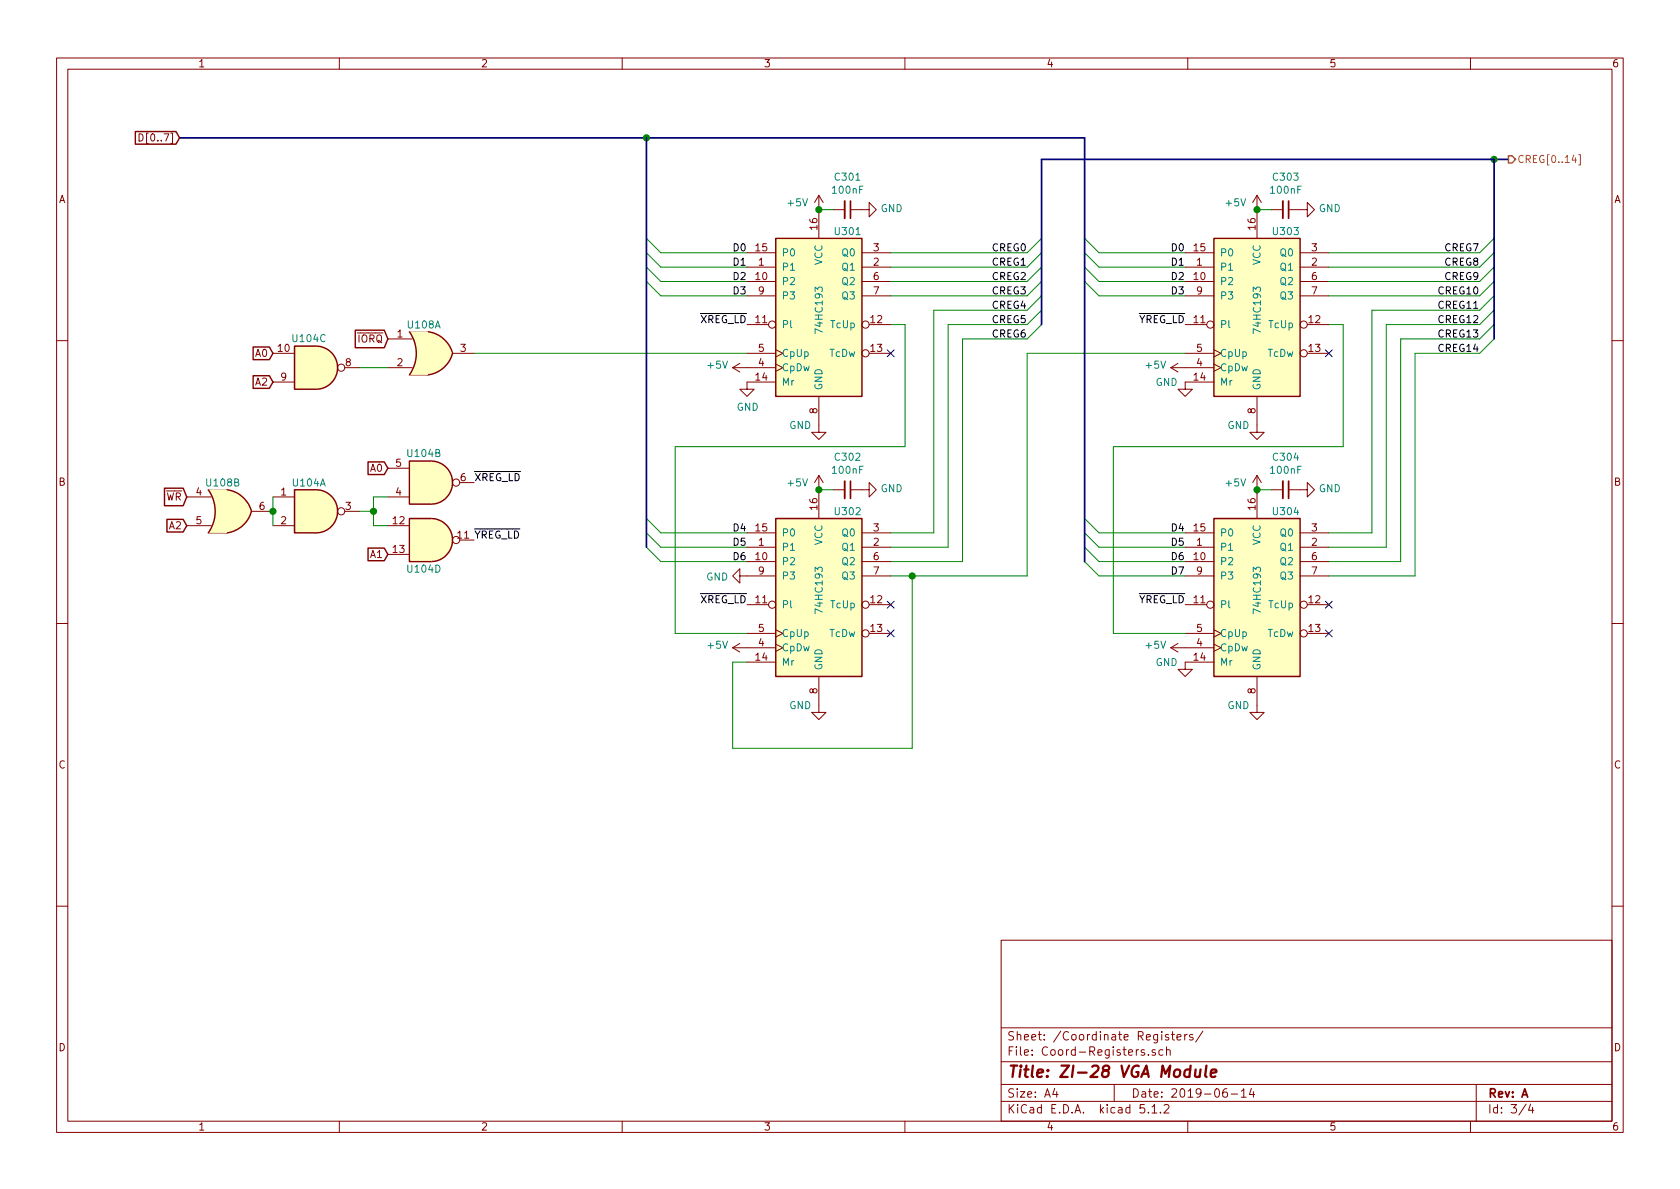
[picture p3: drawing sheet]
<svg xmlns="http://www.w3.org/2000/svg" width="297mm" height="210mm" viewBox="0 0 297 210" stroke-linecap="round" stroke-linejoin="round" font-family="sans-serif">
<g fill="none" stroke="#840000" stroke-width=".18">
<path d="M10 10.3h277v189.9h-277zM12 12.2h273v186.1h-273zM60 10.3v1.9M110 10.3v1.9M160 10.3v1.9M210 10.3v1.9M260 10.3v1.9M24.6 23.7a.64 .64 0 0 1 .7 .6 .64 .64 0 0 1-.7 .6zM144.8 34.5l-.8 1.3M144.8 34.5v7.7M144.8 34.5l.7 1.3M147.3 37.1h2.1"/>
<path d="M150.4 37.1h3.3v-1.3l1.2 1.3-1.2 1.2v-1.2M222.2 34.5l-.7 1.3M222.2 34.5v7.7M222.2 34.5l.8 1.3M224.8 37.1h2M227.8 37.1h3.3v-1.3l1.3 1.3-1.3 1.2v-1.2M68.6 59.9h4.3M132.1 47.2h5.1M132.1 49.8h5.1M132.1 57.4h3.8M132.1 44.7h5.1M132.1 52.3h5.1"/>
<path d="M152.4 47.2h5.1M152.4 49.8h5.1M152.4 44.7h5.1M152.4 52.3h5.1M153.7 57.4h3.8M209.5 47.2h5.1M209.5 49.8h5.1M209.5 57.4h3.9M209.5 44.7h5.1M209.5 52.3h5.1M229.9 47.2h5M229.9 49.8h5"/>
<path d="M229.9 44.7h5M229.9 52.3h5M231.1 57.4h3.8M10 60.2h2M48.3 62.5h3.8M48.3 67.6h3.8M61 65h2.5M68.6 65h4.3M80 62.5h3.8M129.5 65l1.3 .8M129.5 65h7.7M130.8 64.3l-1.3 .7"/>
<path d="M132.1 62.5h5.1M137.2 64.4l1.2 .6-1.2 .7M137.2 61.8l1.2 .7-1.2 .6M137.2 67.6h-5.1v1.2h1.2l-1.2 1.3-1.3-1.3h1.3M144.8 70.1v6.3h1.2l-1.2 1.3-1.3-1.3h1.3M153.7 62.5h3.8M207 65h7.6M207 65l1.3 .8M208.3 64.3l-1.3 .7M209.5 62.5h5.1M214.6 64.4l1.3 .6-1.3 .7M214.6 61.8l1.3 .7-1.3 .6"/>
<path d="M214.6 67.6h-5.1v1.2h1.3l-1.3 1.3-1.2-1.3h1.2M222.2 70.1v6.3h1.3l-1.3 1.3-1.2-1.3h1.2M231.1 62.5h3.8M285 60.2h2M33 93h4.3M33 87.9h4.3M44.4 90.4h3.9M48.3 93h3.8M48.3 87.9h3.8M61 90.4h2.5M68.6 93h3.8M68.6 98h3.8"/>
<path d="M68.6 87.9h3.8M68.6 82.8h3.8M81.3 85.3h2.5M132.1 96.8h5.1M132.1 99.3h5.1M132.1 94.2h5.1M144.8 84.1v7.6M144.8 84.1l-.8 1.2M144.8 84.1l.7 1.2M147.3 86.6h2.1M150.4 86.6h3.3v-1.3l1.2 1.3-1.2 1.3v-1.3M152.4 96.8h5.1"/>
<path d="M152.4 99.3h5.1M152.4 94.2h5.1M209.5 96.8h5.1M209.5 99.3h5.1M209.5 94.2h5.1M222.2 84.1v7.6M222.2 84.1l-.7 1.2M222.2 84.1l.8 1.2M224.8 86.6h2M227.8 86.6h3.3v-1.3l1.3 1.3-1.3 1.3v-1.3M229.9 96.8h5M229.9 99.3h5"/>
<path d="M229.9 94.2h5M10 110.3h2M129.5 114.5l1.3 .8M129.5 114.5h7.7M130.8 101.8v-1.2l-1.3 1.2 1.3 1.3v-1.3h6.4M130.8 113.8l-1.3 .7M132.1 106.9h3.8M132.1 112h5.1M132.1 117.1h5.1M137.2 113.9l1.2 .6-1.2 .7M137.2 111.4l1.2 .6-1.2 .6M144.8 119.6v6.4h1.2l-1.2 1.2-1.3-1.2h1.3"/>
<path d="M152.4 101.8h5.1M153.7 106.9h3.8M153.7 112h3.8M207 114.5h7.6M207 114.5l1.3 .8M208.3 113.8l-1.3 .7M209.5 106.9h3.9M209.5 112h5.1M209.5 101.8h5.1M214.6 113.9l1.3 .6-1.3 .7M214.6 111.4l1.3 .6-1.3 .6M214.6 117.1h-5.1v1.3h1.3l-1.3 1.2-1.2-1.2h1.2"/>
<path d="M222.2 119.6v6.4h1.3l-1.3 1.2-1.2-1.2h1.2M229.9 101.8h5M231.1 106.9h3.8M231.1 112h3.8M285 110.3h2M10 160.2h2M177 166.3h108v32h-108zM285 160.2h2M60 198.3v1.9M110 198.3v1.9M160 198.3v1.9M177 194.8h108"/>
<path d="M177 191.8h108M177 187.8h108M177 181.8h108M186.5 192.5l-.4 1h1M186.8 193v1M197 191.8v3M202.3 195.3h-.7l-.1 .7 .3-.1 .5 .1 .1 .2-.1 .5-.2 .1-.6-.1M202.3 185.7a.37 .37 0 0 0-.5 .1v.2l.5 .2 .1 .1-.2 .3-.4-.1M203 196.7v.1M203 186.5v.1M203.7 195.8l.4-.5v1.5M203.7 196.8h.8"/>
<path d="M204.3 185.7a.37 .37 0 0 0-.6 .1l.1 .2 .5 .2v.1l-.2 .3-.4-.1M205.2 196.7v.1M205.6 185.7l-.4-.1-.3 .3 .1 .6 .2 .1 .4-.1M205.8 195.5l.2-.2h.4l.3 .5-.9 1h.9M206.2 185.7h.1a.37 .37 0 0 1 .6 .1v.8M206.2 185.1v1.5M206.6 183l-.4-.1-.2 .2 .1 .3 .5 .1v.3h-.6M207.1 182.9h.6M207.3 182.4v1.3l.4 .2M208.1 183.4l.7-.1v-.3l-.5-.1-.2 .2 .1 .7h.6M209.5 182.9v1M209.9 182.9l-.3 .1-.1 .2"/>
<path d="M210 198.3v1.9M210.9 183a.37 .37 0 0 0-.6 .1l.1 .3 .5 .1 .1 .1-.3 .3-.4-.1M212.7 182.3l-1.3 2M216.9 192.5a.62 .62 0 0 0-.7 .7l.1 .7 .2 .1 .5-.1v-.5l-.1-.2-.4-.1-.3 .3M217.7 193.5h1.1M219.5 193l.4-.5v1.5M219.5 194h.8M221.3 192.5l-.4 1h.9M221.6 193v1M260 198.3v1.9M261 191.8v6.5M269.8 195.2l-1.2 2"/>
<path d="M270.6 195.2l-.3 1.1h.9M271 195.8v1"/>
<circle cx="136.5" cy="57.4" r=".63"/>
<circle cx="153" cy="57.4" r=".63"/>
<circle cx="214" cy="57.4" r=".63"/>
<circle cx="230.5" cy="57.4" r=".63"/>
<circle cx="60.3" cy="65" r=".63"/>
<circle cx="153" cy="62.5" r=".63"/>
<circle cx="230.5" cy="62.5" r=".63"/>
<circle cx="60.3" cy="90.4" r=".63"/>
<circle cx="80.6" cy="85.3" r=".63"/>
<circle cx="80.6" cy="95.5" r=".63"/>
<circle cx="136.5" cy="106.9" r=".63"/>
<circle cx="153" cy="112" r=".63"/>
<circle cx="153" cy="106.9" r=".63"/>
<circle cx="214" cy="106.9" r=".63"/>
<circle cx="230.5" cy="112" r=".63"/>
<circle cx="230.5" cy="106.9" r=".63"/>
</g>
<path d="M210.5 188.4l-.2 2M211.4 189.1l-.1 1.2a.59 .59 0 0 0 .8 0M212.3 189.1l-.2 1.3M213.3 188.4l-.2 1.8 .2 .2M214.1 189.8l1-.2-.1-.4-.5-.1-.4 .3v.9l.2 .1 .6-.1" fill="none" stroke="#840000" stroke-width=".41"/>
<path d="M149.4 35.6v3M226.8 35.6v3M149.4 85.1v3M226.8 85.1v3" fill="none" stroke="#840000" stroke-width=".33"/>
<path d="M150.4 35.6v3M227.8 35.6v3M150.4 85.1v3M227.8 85.1v3" fill="none" stroke="#840000" stroke-width=".3"/>
<g fill="none" stroke="#008400" stroke-width=".18">
<path d="M144.8 37.1h2.5M222.2 37.1h2.6M114.3 42.2l2.5 2.5h15.3M114.3 44.7l2.5 2.5h15.3M114.3 47.2l2.5 2.6h15.3M114.3 49.8l2.5 2.5h15.3M157.5 57.4h2.5v21.6h-40.6v33h12.7M184.1 42.2l-2.5 2.5h-24.1M184.1 44.7l-2.5 2.5h-24.1M184.1 47.2l-2.5 2.6h-24.1M184.1 49.8l-2.5 2.5h-24.1M184.1 52.3l-2.5 2.6h-16.5v39.3h-7.6"/>
<path d="M184.1 54.9l-2.5 2.5h-14v39.4h-10.1M184.1 57.4l-2.5 2.5h-11.4v39.4h-12.7M191.8 42.2l2.5 2.5h15.2M191.8 44.7l2.5 2.5h15.2M191.8 47.2l2.5 2.6h15.2M191.8 49.8l2.5 2.5h15.2M234.9 57.4h2.6v21.6h-40.7v33h12.7M264.2 42.2l-2.6 2.5h-26.7M264.2 44.7l-2.6 2.5h-26.7M264.2 47.2l-2.6 2.6h-26.7M264.2 49.8l-2.6 2.5h-26.7M264.2 52.3l-2.6 2.6h-19v39.3h-7.7"/>
<path d="M264.2 54.9l-2.6 2.5h-16.5v39.4h-10.2M264.2 57.4l-2.6 2.5h-14v39.4h-12.7M264.2 59.9l-2.6 2.6h-11.4v39.3h-15.3M63.5 65h5.1M83.8 62.5h48.3M209.5 62.5h-27.9v39.3h-24.1M48.3 87.9v5.1M63.5 90.4h2.5M68.6 87.9h-2.6v5.1h2.6M114.3 91.7l2.5 2.5h15.3M114.3 94.2l2.5 2.6h15.3M114.3 96.8l2.5 2.5h15.3"/>
<path d="M144.8 86.6h2.5M191.8 91.7l2.5 2.5h15.2M191.8 94.2l2.5 2.6h15.2M191.8 96.8l2.5 2.5h15.2M191.8 99.3l2.5 2.5h15.2M222.2 86.6h2.6M161.3 101.8v30.5h-31.8v-15.2h2.6"/>
</g>
<path d="M156.9 61.9l1.2 1.2M158.1 61.9l-1.2 1.2M234.3 61.9l1.3 1.2M235.6 61.9l-1.3 1.2M156.9 106.3l1.2 1.2M156.9 111.4l1.2 1.2M158.1 106.3l-1.2 1.2M158.1 111.4l-1.2 1.2M234.3 106.3l1.3 1.2M234.3 111.4l1.3 1.2M235.6 106.3l-1.3 1.2M235.6 111.4l-1.3 1.2" fill="none" stroke="#000084" stroke-width=".18"/>
<path d="M31.7 24.4h160.1v74.9M114.3 24.4v72.4M264.2 28.2v31.7M266.7 28.2h-82.6v29.2" fill="none" stroke="#000084" stroke-width=".3"/>
<path d="M279.1 27.4h.3v1.8h-.3" fill="none" stroke="#848400" stroke-width=".18"/>
<path d="M266.7 27.6h.6l.7 .6-.7 .6h-.6z" fill="none" stroke="#848400" stroke-width=".25"/>
<g fill="#ffffc2" stroke="#ffffc2" stroke-width=".18">
<path d="M137.2 42.2h15.2v27.9h-15.2z"/>
<path d="M137.2 91.7h15.2v27.9h-15.2z"/>
<path d="M214.6 42.2h15.3v27.9h-15.3z"/>
<path d="M214.6 91.7h15.3v27.9h-15.3z"/>
<path d="M76.2 91.7a3.8 3.8 0 0 1 3.8 3.8 3.8 3.8 0 0 1-3.8 3.8z"/>
<path d="M72.4 91.7h3.8v7.6h-3.8z"/>
<path d="M76.2 81.5a3.8 3.8 0 0 1 3.8 3.8 3.8 3.8 0 0 1-3.8 3.8z"/>
<path d="M72.4 81.5h3.8v7.6h-3.8z"/>
<path d="M75.6 58.6a5.2 5.2 0 0 1 4.4 3.9l-5 1.3z"/>
<path d="M75 61.2l5 1.3a5.2 5.2 0 0 1-4.4 3.8z"/>
<path d="M72.4 66.3h3.2z"/>
<path d="M72.4 58.7h3.2z"/>
<path d="M72.4 58.7h3.2v7.6h-3.2a6.7 6.7 0 0 0 0-7.6z"/>
<path d="M55.9 61.2a3.8 3.8 0 0 1 3.8 3.8 3.8 3.8 0 0 1-3.8 3.8z"/>
<path d="M52.1 61.2h3.8v7.6h-3.8z"/>
<path d="M40 86.6a5.2 5.2 0 0 1 4.4 3.8l-5 1.3z"/>
<path d="M39.4 89.1l5 1.3a5.2 5.2 0 0 1-4.4 3.9z"/>
<path d="M36.8 94.2h3.2z"/>
<path d="M36.8 86.6h3.2z"/>
<path d="M36.8 86.6h3.2v7.6h-3.2a6.7 6.7 0 0 0 0-7.6z"/>
<path d="M55.9 86.6a3.8 3.8 0 0 1 3.8 3.8 3.8 3.8 0 0 1-3.8 3.8z"/>
<path d="M52.1 86.6h3.8v7.6h-3.8z"/>
</g>
<g fill="none" stroke="#840000" stroke-width=".25">
<path d="M23.9 23.3h7.2l.6 1.1-.6 1.1h-7.2zM62.8 58.4h5.1l.7 1.5-.7 1.6h-5.1zM72.4 58.7l3.2-.1a5.2 5.2 0 0 1 4.4 3.9M72.4 58.7a6.6 6.6 0 0 1 0 7.6M137.2 42.2h15.2v27.9h-15.2zM214.6 42.2h15.3v27.9h-15.3zM44.8 61.4h2.8l.7 1.1-.7 1.1h-2.8zM44.8 66.4h2.8l.7 1.2-.7 1.1h-2.8zM52.1 61.2h3.8a3.8 3.8 0 0 1 3.8 3.8 3.8 3.8 0 0 1-3.8 3.8h-3.8zM80 62.5a5.2 5.2 0 0 1-4.4 3.8h-3.2M29.1 86.3h3.3l.6 1.6-.6 1.5h-3.3zM29.5 91.8h2.9l.6 1.2-.6 1.1h-2.9z"/>
<path d="M36.8 86.6h3.2a5.2 5.2 0 0 1 4.4 3.8M36.9 86.6a6.6 6.6 0 0 1 0 7.6M44.4 90.4a5.2 5.2 0 0 1-4.4 3.9l-3.2-.1M52.1 86.6h3.8a3.8 3.8 0 0 1 3.8 3.8 3.8 3.8 0 0 1-3.8 3.8h-3.8zM65.1 81.7h2.8l.7 1.1-.7 1.1h-2.8zM65.1 96.9h2.8l.7 1.1-.7 1.2h-2.8zM72.4 91.7h3.8a3.8 3.8 0 0 1 3.8 3.8 3.8 3.8 0 0 1-3.8 3.8h-3.8zM72.4 81.5h3.8a3.8 3.8 0 0 1 3.8 3.8 3.8 3.8 0 0 1-3.8 3.8h-3.8zM137.2 91.7h15.2v27.9h-15.2zM214.6 91.7h15.3v27.9h-15.3z"/>
</g>
<g fill="#008400" stroke="#008400" stroke-width=".25">
<circle cx="144.8" cy="37.1" r=".51"/>
<circle cx="144.8" cy="86.6" r=".51"/>
<circle cx="222.3" cy="37.1" r=".51"/>
<circle cx="222.3" cy="86.6" r=".51"/>
<circle cx="114.3" cy="24.4" r=".51"/>
<circle cx="264.2" cy="28.2" r=".51"/>
<circle cx="66" cy="90.4" r=".51"/>
<circle cx="161.3" cy="101.8" r=".51"/>
<circle cx="48.3" cy="90.4" r=".51"/>
</g>
<text font-size="2.8" fill="#840000" x="178" y="190.5">Title: ZI-28 VGA Module</text>
<g font-size="2.1" fill="#840000">
<text x="178" y="184">Sheet: /Coordinate Registers/</text>
<text x="178" y="186.7">File: Coord-Registers.sch</text>
<text x="178" y="196.9">KiCad E.D.A. kicad 5.1.2</text>
<text x="178" y="194.1">Size: A4</text>
<text x="200" y="194.1">Date: 2019-06-14</text>
<text x="263" y="194.1">Rev: A</text>
<text x="263" y="196.9">Id: 3/4</text>
</g>
<g font-size="1.8" fill="#840000">
<text x="35" y="11.9">1</text>
<text x="85" y="11.9">2</text>
<text x="135" y="11.9">3</text>
<text x="185" y="11.9">4</text>
<text x="235" y="11.9">5</text>
<text x="285" y="11.9">6</text>
<text x="25.6" y="25">D[0..7]</text>
<text x="10.4" y="35.9">A</text>
<text x="285.4" y="35.9">A</text>
<text x="144.5" y="40.6" transform="rotate(-90 144.5 40.6)">16</text>
<text x="222" y="40.6" transform="rotate(-90 222 40.6)">16</text>
<text x="133.7" y="44.4">15</text>
<text x="134.1" y="47">1</text>
<text x="154.5" y="47">2</text>
<text x="154.5" y="44.4">3</text>
<text x="211.1" y="44.4">15</text>
<text x="211.6" y="47">1</text>
<text x="231.9" y="47">2</text>
<text x="231.9" y="44.4">3</text>
<text x="133.7" y="49.5">10</text>
<text x="134.1" y="52.1">9</text>
<text x="154.5" y="49.5">6</text>
<text x="154.5" y="52.1">7</text>
<text x="211.1" y="49.5">10</text>
<text x="211.6" y="52.1">9</text>
<text x="231.9" y="49.5">6</text>
<text x="231.9" y="52.1">7</text>
<text x="70.3" y="59.7">1</text>
<text x="133.7" y="57.1">11</text>
<text x="154" y="57.1">12</text>
<text x="211.1" y="57.1">11</text>
<text x="231.4" y="57.1">12</text>
<text x="45.2" y="63.1">A0</text>
<text x="49.2" y="62.2">10</text>
<text x="61.1" y="64.8">8</text>
<text x="63.3" y="60.6">IORQ</text>
<text x="70.3" y="64.8">2</text>
<text x="81.4" y="62.2">3</text>
<text x="134.1" y="64.8">4</text>
<text x="134.1" y="62.2">5</text>
<text x="154" y="62.2">13</text>
<text x="211.6" y="64.8">4</text>
<text x="211.6" y="62.2">5</text>
<text x="231.4" y="62.2">13</text>
<text x="45.2" y="68.2">A2</text>
<text x="49.7" y="67.3">9</text>
<text x="133.7" y="67.3">14</text>
<text x="211.1" y="67.3">14</text>
<text x="144.5" y="73.1" transform="rotate(-90 144.5 73.1)">8</text>
<text x="222" y="73.1" transform="rotate(-90 222 73.1)">8</text>
<text x="65.5" y="83.4">A0</text>
<text x="70" y="82.5">5</text>
<text x="10.4" y="85.9">B</text>
<text x="29.3" y="88.5">WR</text>
<text x="34.7" y="87.6">4</text>
<text x="49.7" y="87.6">1</text>
<text x="70" y="87.6">4</text>
<text x="81.4" y="85.1">6</text>
<text x="285.4" y="85.9">B</text>
<text x="30" y="93.6">A2</text>
<text x="34.7" y="92.7">5</text>
<text x="45.9" y="90.2">6</text>
<text x="49.7" y="92.7">2</text>
<text x="61.1" y="90.2">3</text>
<text x="69.5" y="92.7">12</text>
<text x="133.7" y="94">15</text>
<text x="144.5" y="90.1" transform="rotate(-90 144.5 90.1)">16</text>
<text x="154.5" y="94">3</text>
<text x="211.1" y="94">15</text>
<text x="222" y="90.1" transform="rotate(-90 222 90.1)">16</text>
<text x="231.9" y="94">3</text>
<text x="65.5" y="98.7">A1</text>
<text x="69.5" y="97.8">13</text>
<text x="133.7" y="99.1">10</text>
<text x="134.1" y="96.5">1</text>
<text x="134.1" y="101.6">9</text>
<text x="154.5" y="96.5">2</text>
<text x="154.5" y="99.1">6</text>
<text x="154.5" y="101.6">7</text>
<text x="211.1" y="99.1">10</text>
<text x="211.6" y="96.5">1</text>
<text x="211.6" y="101.6">9</text>
<text x="231.9" y="96.5">2</text>
<text x="231.9" y="99.1">6</text>
<text x="231.9" y="101.6">7</text>
<text x="133.7" y="106.7">11</text>
<text x="154" y="106.7">12</text>
<text x="211.1" y="106.7">11</text>
<text x="231.4" y="106.7">12</text>
<text x="134.1" y="111.8">5</text>
<text x="154" y="111.8">13</text>
<text x="211.6" y="111.8">5</text>
<text x="231.4" y="111.8">13</text>
<text x="133.7" y="116.8">14</text>
<text x="134.1" y="114.3">4</text>
<text x="211.1" y="116.8">14</text>
<text x="211.6" y="114.3">4</text>
<text x="144.5" y="122.7" transform="rotate(-90 144.5 122.7)">8</text>
<text x="222" y="122.7" transform="rotate(-90 222 122.7)">8</text>
<text x="10.4" y="135.9">C</text>
<text x="285.4" y="135.9">C</text>
<text x="10.4" y="185.9">D</text>
<text x="285.4" y="185.9">D</text>
<text x="35" y="199.9">1</text>
<text x="85" y="199.9">2</text>
<text x="135" y="199.9">3</text>
<text x="185" y="199.9">4</text>
<text x="235" y="199.9">5</text>
<text x="285" y="199.9">6</text>
</g>
<text font-size="1.8" fill="#848400" x="268.2" y="28.8">CREG[0..14]</text>
<g font-size="1.8" fill="#008484">
<text x="147.3" y="34.3">100nF</text>
<text x="147.8" y="31.9">C301</text>
<text x="224.8" y="34.3">100nF</text>
<text x="225.2" y="31.9">C303</text>
<text x="139.4" y="36.5">+5V</text>
<text x="147.8" y="41.6">U301</text>
<text x="155.7" y="37.5">GND</text>
<text x="216.8" y="36.5">+5V</text>
<text x="225.2" y="41.6">U303</text>
<text x="233.2" y="37.5">GND</text>
<text x="138.2" y="47.9">P1</text>
<text x="138.2" y="45.3">P0</text>
<text x="145.4" y="46.9" transform="rotate(-90 145.4 46.9)">VCC</text>
<text x="149" y="47.9">Q1</text>
<text x="149" y="45.3">Q0</text>
<text x="215.6" y="47.9">P1</text>
<text x="215.6" y="45.3">P0</text>
<text x="222.9" y="46.9" transform="rotate(-90 222.9 46.9)">VCC</text>
<text x="226.5" y="47.9">Q1</text>
<text x="226.5" y="45.3">Q0</text>
<text x="138.2" y="50.4">P2</text>
<text x="138.2" y="53">P3</text>
<text x="149" y="50.4">Q2</text>
<text x="149" y="53">Q3</text>
<text x="215.6" y="50.4">P2</text>
<text x="215.6" y="53">P3</text>
<text x="226.5" y="50.4">Q2</text>
<text x="226.5" y="53">Q3</text>
<text x="72.2" y="58.1">U108A</text>
<text x="138.2" y="58">Pl</text>
<text x="145.5" y="58.6" transform="rotate(-90 145.5 58.6)">74HC193</text>
<text x="147" y="58">TcUp</text>
<text x="215.6" y="58">Pl</text>
<text x="222.9" y="58.6" transform="rotate(-90 222.9 58.6)">74HC193</text>
<text x="224.4" y="58">TcUp</text>
<text x="51.9" y="60.5">U104C</text>
<text x="125.2" y="65.2">+5V</text>
<text x="138.2" y="65.7">CpDw</text>
<text x="138.2" y="63.1">CpUp</text>
<text x="146.7" y="63.1">TcDw</text>
<text x="202.7" y="65.2">+5V</text>
<text x="215.6" y="65.7">CpDw</text>
<text x="215.6" y="63.1">CpUp</text>
<text x="224.1" y="63.1">TcDw</text>
<text x="138.2" y="68.2">Mr</text>
<text x="145.4" y="69.1" transform="rotate(-90 145.4 69.1)">GND</text>
<text x="204.3" y="68.2">GND</text>
<text x="215.6" y="68.2">Mr</text>
<text x="222.9" y="69.1" transform="rotate(-90 222.9 69.1)">GND</text>
<text x="130.3" y="72.6">GND</text>
<text x="139.5" y="75.9">GND</text>
<text x="217" y="75.9">GND</text>
<text x="72.2" y="80.8">U104B</text>
<text x="147.3" y="83.8">100nF</text>
<text x="147.8" y="81.5">C302</text>
<text x="224.8" y="83.8">100nF</text>
<text x="225.2" y="81.5">C304</text>
<text x="36.6" y="86">U108B</text>
<text x="51.9" y="86">U104A</text>
<text x="139.4" y="86">+5V</text>
<text x="155.7" y="87">GND</text>
<text x="216.8" y="86">+5V</text>
<text x="233.2" y="87">GND</text>
<text x="138.2" y="94.9">P0</text>
<text x="147.8" y="91.1">U302</text>
<text x="149" y="94.9">Q0</text>
<text x="215.6" y="94.9">P0</text>
<text x="225.2" y="91.1">U304</text>
<text x="226.5" y="94.9">Q0</text>
<text x="72.2" y="101.3">U104D</text>
<text x="138.2" y="97.4">P1</text>
<text x="138.2" y="99.9">P2</text>
<text x="145.4" y="96.4" transform="rotate(-90 145.4 96.4)">VCC</text>
<text x="149" y="97.4">Q1</text>
<text x="149" y="99.9">Q2</text>
<text x="215.6" y="97.4">P1</text>
<text x="215.6" y="99.9">P2</text>
<text x="222.9" y="96.4" transform="rotate(-90 222.9 96.4)">VCC</text>
<text x="226.5" y="97.4">Q1</text>
<text x="226.5" y="99.9">Q2</text>
<text x="124.9" y="102.7">GND</text>
<text x="138.2" y="107.6">Pl</text>
<text x="138.2" y="102.5">P3</text>
<text x="147" y="107.6">TcUp</text>
<text x="149" y="102.5">Q3</text>
<text x="215.6" y="107.6">Pl</text>
<text x="215.6" y="102.5">P3</text>
<text x="224.4" y="107.6">TcUp</text>
<text x="226.5" y="102.5">Q3</text>
<text x="138.2" y="112.6">CpUp</text>
<text x="145.5" y="108.1" transform="rotate(-90 145.5 108.1)">74HC193</text>
<text x="146.7" y="112.6">TcDw</text>
<text x="215.6" y="112.6">CpUp</text>
<text x="222.9" y="108.1" transform="rotate(-90 222.9 108.1)">74HC193</text>
<text x="224.1" y="112.6">TcDw</text>
<text x="125.2" y="114.7">+5V</text>
<text x="138.2" y="117.7">Mr</text>
<text x="138.2" y="115.2">CpDw</text>
<text x="145.4" y="118.6" transform="rotate(-90 145.4 118.6)">GND</text>
<text x="202.7" y="114.7">+5V</text>
<text x="204.3" y="117.8">GND</text>
<text x="215.6" y="117.7">Mr</text>
<text x="215.6" y="115.2">CpDw</text>
<text x="222.9" y="118.6" transform="rotate(-90 222.9 118.6)">GND</text>
<text x="139.5" y="125.4">GND</text>
<text x="217" y="125.4">GND</text>
</g>
<g font-size="1.8">
<text x="129.8" y="44.4">D0</text>
<text x="129.8" y="47">D1</text>
<text x="175.5" y="44.4">CREG0</text>
<text x="175.5" y="47">CREG1</text>
<text x="207.3" y="44.4">D0</text>
<text x="207.3" y="47">D1</text>
<text x="255.5" y="44.4">CREG7</text>
<text x="255.5" y="47">CREG8</text>
<text x="129.8" y="49.5">D2</text>
<text x="129.8" y="52.1">D3</text>
<text x="175.5" y="49.5">CREG2</text>
<text x="175.5" y="52.1">CREG3</text>
<text x="207.3" y="49.5">D2</text>
<text x="207.3" y="52.1">D3</text>
<text x="254.5" y="52.1">CREG10</text>
<text x="255.5" y="49.5">CREG9</text>
<text x="123.7" y="57.1">XREG_LD</text>
<text x="175.5" y="54.6">CREG4</text>
<text x="175.5" y="57.1">CREG5</text>
<text x="175.5" y="59.7">CREG6</text>
<text x="201.2" y="57.1">YREG_LD</text>
<text x="254.5" y="54.6">CREG11</text>
<text x="254.5" y="57.1">CREG12</text>
<text x="254.5" y="59.7">CREG13</text>
<text x="254.5" y="62.2">CREG14</text>
<text x="83.8" y="85.1">XREG_LD</text>
<text x="80.9" y="95.2">11 YREG_LD</text>
<text x="129.8" y="94">D4</text>
<text x="207.3" y="94">D4</text>
<text x="129.8" y="96.5">D5</text>
<text x="129.8" y="99.1">D6</text>
<text x="207.3" y="96.5">D5</text>
<text x="207.3" y="99.1">D6</text>
<text x="207.3" y="101.6">D7</text>
<text x="123.7" y="106.7">XREG_LD</text>
<text x="201.2" y="106.7">YREG_LD</text>
</g>
</svg>
